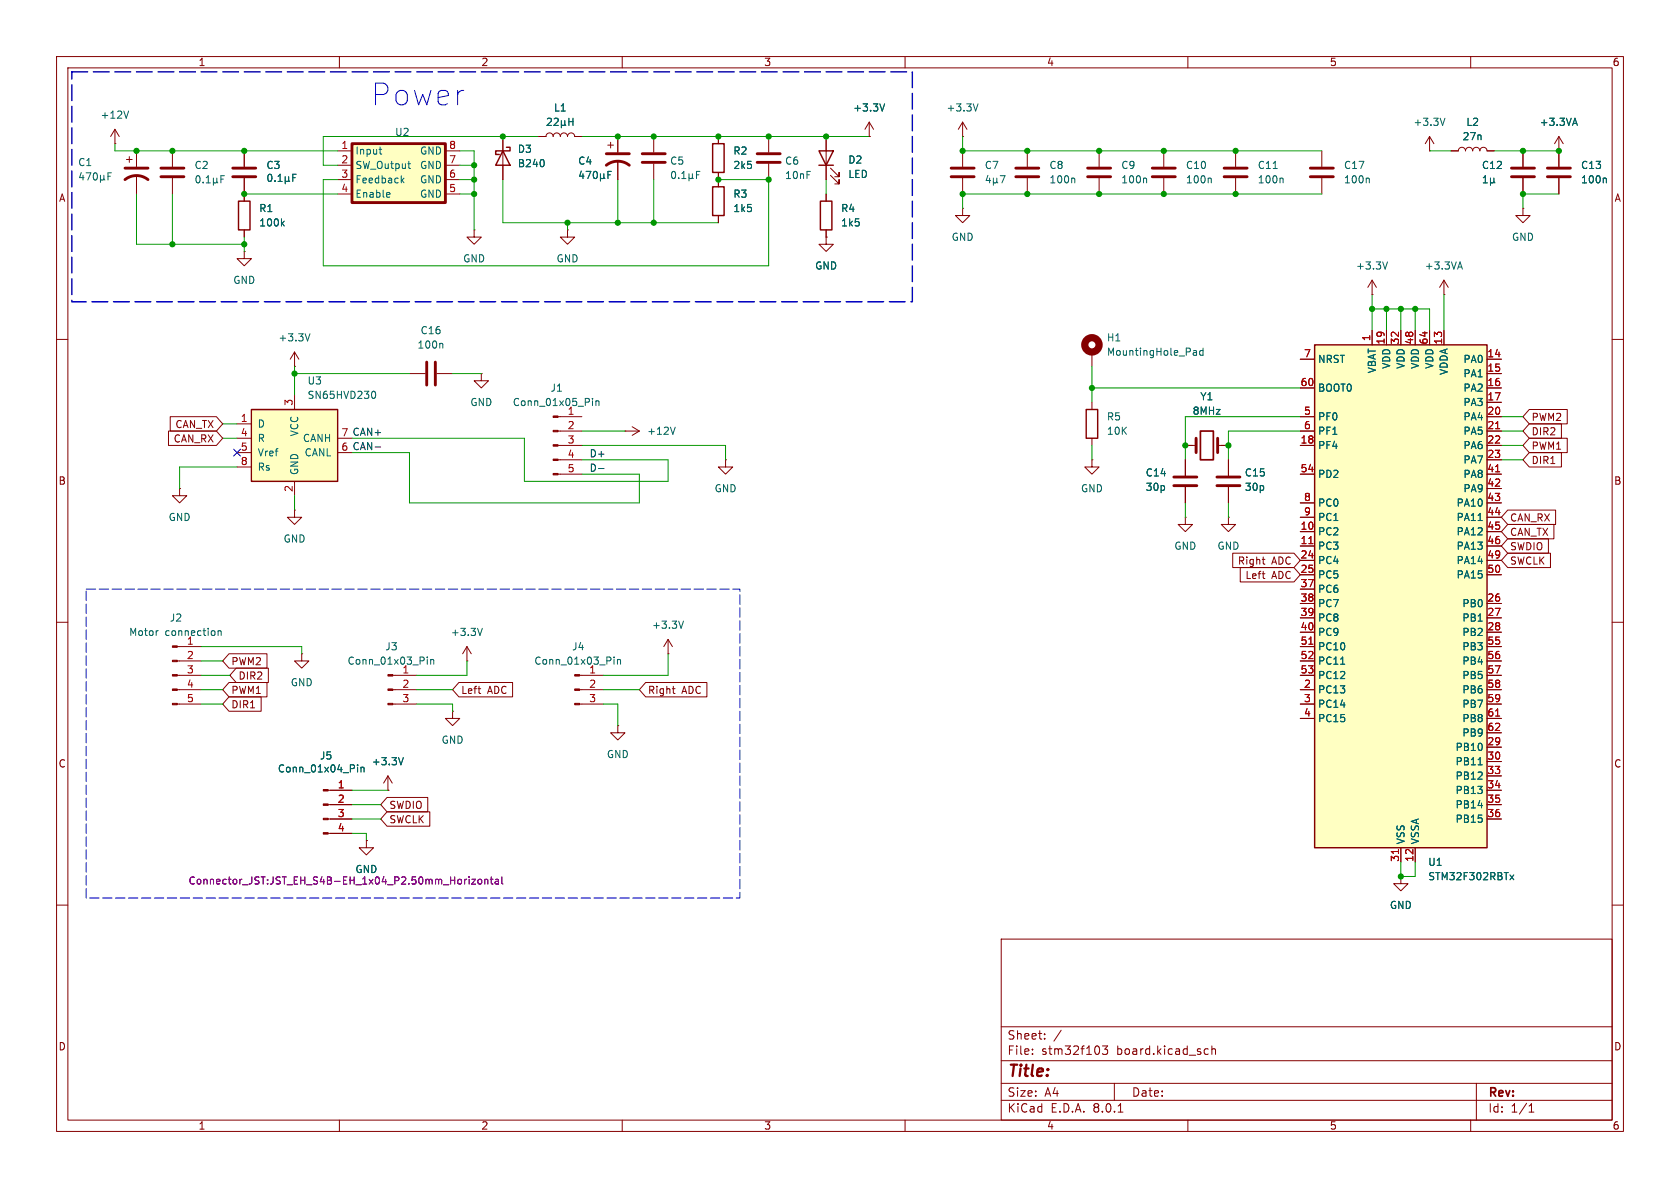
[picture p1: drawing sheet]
<svg xmlns="http://www.w3.org/2000/svg" width="297mm" height="210mm" viewBox="0 0 297 210" stroke-linecap="round" stroke-linejoin="round" font-family="sans-serif">
<g fill="none" stroke="#840000" stroke-width=".18">
<path d="M10 10h277v190h-277zM12 12h273v186h-273zM60 10v2M110 10v2M160 10v2M210 10v2M260 10v2M22.4 28.2h1M22.9 27.7v1M24.1 26.7v2.8M24.1 31v3.3M30.5 26.7v2.8"/>
<path d="M30.5 31.5v2.8M43.2 26.7v2.8M43.2 31.5v4.1M88.9 24.1v7.7M95.2 24.1h1.3a.64 .64 0 0 1 .7-.6 .64 .64 0 0 1 .6 .6 .64 .64 0 0 1 .6-.6 .64 .64 0 0 1 .7 .6 .64 .64 0 0 1 .6-.6 .64 .64 0 0 1 .6 .6 .64 .64 0 0 1 .7-.6 .64 .64 0 0 1 .6 .6h1.3M107.4 25.7h1.1M107.9 25.1v1.1M109.2 24.1v2.8M109.2 28.4v3.4M115.6 24.1v2.8M115.6 29v2.8M127 24.1v1.3"/>
<path d="M127 30.5v2.5M127 38.1v1.3M135.9 24.1v2.8M135.9 29v2.8M233.7 26.7v2.8M233.7 31.5v2.8M252.7 26.7h.1M252.7 24.1l-.7 1.3M252.7 24.1v2.6M252.7 24.1l.8 1.3M256.5 26.7h1.3a.64 .64 0 0 1 .6-.7 .64 .64 0 0 1 .7 .7 .64 .64 0 0 1 .6-.7 .64 .64 0 0 1 .6 .7 .64 .64 0 0 1 .7-.7 .64 .64 0 0 1 .6 .7 .64 .64 0 0 1 .7-.7 .64 .64 0 0 1 .6 .7h1.3M269.2 36.8v1.3h1.3l-1.3 1.3-1.2-1.3h1.2"/>
<path d="M269.2 36.8h.1M269.2 26.7v2.8M269.2 31.5v2.8M10 60h2M43.2 44.5v1.2h1.2l-1.2 1.3-1.3-1.3h1.3M43.2 44.5h.1M43.2 40.6v1.3M83.8 40.6v1.3h1.3l-1.3 1.3-1.3-1.3h1.3M83.8 40.6h.1M100.3 40.6v1.3h1.3l-1.3 1.3-1.2-1.3h1.2M100.3 40.6h.1M242.6 52.1h.1"/>
<path d="M242.6 49.5l-.8 1.3M242.6 49.5v2.6M242.6 49.5l.7 1.3M255.3 52.1h.1M255.3 49.5l-.8 1.3M255.3 49.5v2.6M255.3 49.5l.7 1.3M285 60h2M85.1 66v1.3h1.3l-1.3 1.3-1.3-1.3h1.3M85.1 66h.1M98.7 76.2h4.2M98.7 78.7h4.2"/>
<path d="M98.7 73.7h4.2M110.5 76.2h.1M110.5 76.2h2.5M111.8 75.4l1.2 .8M113 76.2l-1.2 .8M209.5 78.7h2M215.3 78.7h1.9M31.7 86.4v1.2h1.3l-1.3 1.3-1.2-1.3h1.2M31.7 86.4h.1M52.1 90.2v1.2h1.2l-1.2 1.3-1.3-1.3h1.3M52.1 90.2h.1M98.7 83.8h4.2"/>
<path d="M98.7 81.3h4.2M128.3 81.3v1.3h1.2l-1.2 1.2-1.3-1.2h1.3M128.3 81.3h.1M10 110h2M82.5 116.8h.1M82.5 114.3l-.7 1.3M82.5 114.3v2.5M82.5 114.3l.8 1.3M285 110h2M10 160h2M285 160h2M177 166h108v32h-108z"/>
<path d="M60 198v2M110 198v2M160 198v2M177 194.5h108M177 191.5h108M177 187.5h108M177 181.5h108M182.5 186.3v.1M182.5 185.5v.1M184.7 183.6v.1M184.7 182.8v.1M187.6 182.1l-1.3 2"/>
<path d="M194.9 184.9h.9l-.5 .6 .4 .1v.7l-.2 .1h-.4l-.2-.1M197 191.5v3M197.7 196.6h.8M210 198v2M213.2 185.4l.4 .1M213.6 186.3l-.4 .1M214.2 185.5l.3-.1 .3 .1 .1 .9M214.2 184.9v1.5M260 198v2M261 191.5v6.5M270.3 196.6h.9M270.3 195.5l.4-.4v1.5"/>
</g>
<g fill="none" stroke="#840000" stroke-width=".51">
<path d="M22.1 31.8a3.3 3.3 0 0 1 4.1 0M22.1 29.7h4.1M28.4 31.2h4.1M28.4 29.7h4.1M41.1 31.2h4.1M41.1 29.7h4.1M107.2 29.2a3.3 3.3 0 0 1 4.1 0M107.2 27.2h4.1M113.5 27.2h4.1M113.5 28.7h4.1M133.9 27.2h4M133.9 28.7h4"/>
<path d="M231.6 31.2h4.1M231.6 29.7h4.1M267.2 31.2h4.1M267.2 29.7h4.1M211.5 77.5v2.5M215.3 77.5v2.5"/>
</g>
<g fill="none" stroke="#006464" stroke-width=".18">
<path d="M14.4 30.5l-.3 .9h.8M14.7 31v.8M15.2 30.6h.9l-.6 1.2M16.6 30.7l.2-.1a.68 .68 0 0 1 .4 .6 .68 .68 0 0 1-.4 .6l-.2-.1-.1-.4zM17.8 31.6l.1 .2h.3l.2-.2M17.8 31v1.2M18.4 31.6l.1 .2M18.4 31v.6M19.1 31.2h.4M19.7 30.6h-.6v1.2M34.8 31.1h.1a.68 .68 0 0 1 .5 .6 .68 .68 0 0 1-.5 .6 .84 .84 0 0 1-.1-1.2zM35.9 32.2v.1"/>
<path d="M36.5 32.3h.7M36.5 31.4l.3-.3v1.2M37.7 32.1l.2 .2h.3l.1-.2M37.7 31.5v1.3M38.3 32.1l.2 .2M38.3 31.5v.6M39.1 31.7h.4M39.7 31.1h-.6v1.2M47.5 30.9l.1-.1a.68 .68 0 0 1 .5 .6 .68 .68 0 0 1-.5 .7l-.1-.1-.2-.4zM48.6 32v.1M49.2 32.1h.7M49.2 31.2l.3-.4v1.3"/>
<path d="M49.9 39.5l.3 .4M50.2 39.1l-.4 .5M50.4 31.9l.2 .2h.3l.1-.2M50.4 31.2v1.3M51 31.9l.2 .2M51 31.2v.7M51.8 31.4h.4M52.4 30.8h-.6v1.3M96.1 28.3l.1 .4-.1 .7M96.8 21l.4-.1 .3 .4-.8 .9h.8M98 21l.5-.1 .2 .4-.8 .9h.8M99.2 22l.2 .2h.3l.1-.2"/>
<path d="M99.2 21.3v1.3M99.8 22l.2 .2M99.8 21.3v.7M100.6 20.9v1.3M100.6 21.5h.7M101.3 20.9v1.3M102.8 30.2l-.3 .9h.7M103.1 30.7v.9M103.6 30.3h.9l-.6 1.3M105 30.4l.2-.1a.68 .68 0 0 1 .4 .6 .68 .68 0 0 1-.4 .7l-.2-.2-.1-.3zM106.1 31.4l.2 .2h.3l.2-.2M106.1 30.7v1.3"/>
<path d="M106.8 31.4l.1 .2M106.8 30.7v.7M107.5 30.9h.4M108.1 30.3h-.6v1.3M118.8 30.4l.2-.1a.68 .68 0 0 1 .5 .6 .68 .68 0 0 1-.5 .7l-.2-.2-.1-.3zM120 31.4v.2M120.5 31.6h.8M120.5 30.7l.4-.4v1.3M121.8 31.4l.2 .2h.2l.2-.2M121.8 30.7v1.3M122.4 31.4l.2 .2M122.4 30.7v.7"/>
<path d="M123.1 30.9h.5M123.7 30.3h-.6v1.3M241.9 31.5l.2 .2v.6M255.5 20.9l-.5 1.3M262.2 32.3h.8M262.2 31.4l.4-.3v1.2M263.5 32.1l.2 .2h.2l.2-.2M263.5 31.5v1.3M264.1 32.1l.2 .2M264.1 31.5v.6M245.3 46.3l-.4 1.3M257.8 47.2h.6"/>
<path d="M258.1 46.3l.4 1.3M104.7 70.4v.2M104.7 70.9v.8M105.3 70.9v.8M105.3 71l.2-.1h.3l.1 .8M119.4 75.5l-.5 1.3M85.3 111.1l-.5 1.2"/>
</g>
<g fill="#840000" stroke="#840000" stroke-width=".18">
<path d="M97.8 83.7h.9v.2h-.9z"/>
<path d="M97.8 81.2h.9v.2h-.9z"/>
<path d="M97.8 78.6h.9v.3h-.9z"/>
<path d="M97.8 76.1h.9v.2h-.9z"/>
<path d="M97.8 73.5h.9v.3h-.9z"/>
</g>
<path d="M42.2 35.6h2v5h-2zM88.9 26.7l1.3 2.5h-2.6zM89.5 26h.7v.7h-2.6v.6h.7M126 33h2v5.1h-2zM126 25.4h2v5.1h-2z" fill="none" stroke="#840000" stroke-width=".25"/>
<path d="M212.2 76.2h2.3v5.1h-2.3z" fill="none" stroke="#840000" stroke-width=".3"/>
<path d="M62.2 25.4h16.5v10.4h-16.5z" fill="#ffffc2"/>
<path d="M62.2 25.4h16.5v10.4h-16.5zM215.1 85.9h4.1M215.1 84.3h4.1" fill="none" stroke="#840000" stroke-width=".51"/>
<g fill="none" stroke="#840000" stroke-width=".18">
<path d="M59.7 26.7h2.5M59.7 29.2h2.5M59.7 31.8h2.5M59.7 34.3h2.5M78.7 26.7h2.6M78.7 29.2h2.6M78.7 31.8h2.6M78.7 34.3h2.6M52.1 64.8h.1M52.1 62.2l-.8 1.3M52.1 62.2v2.6M52.1 62.2l.7 1.3"/>
<path d="M217.2 81.3v2.8M217.2 86.1v2.8"/>
</g>
<path d="M67 26.4h.5M67.3 27.2h.2M68.8 34l.1 .3-.6 .1M68.9 34.8l-.1 .1M71.1 31.8l.3 .5M71.4 31.5l-.5 .5M72.1 28.9h.5M72.5 29.8h.1M54.8 59l-.4 1.3" fill="none" stroke="#006464" stroke-width=".18"/>
<path d="M44.4 72.4h15.3v12.7h-15.3z" fill="#ffffc2"/>
<path d="M44.4 72.4h15.3v12.7h-15.3zM192 72.4h2.1v5.1h-2.1z" fill="none" stroke="#840000" stroke-width=".25"/>
<g fill="none" stroke="#840000" stroke-width=".18">
<path d="M20.3 25.4h.1M20.3 22.9l-.7 1.2M20.3 22.9v2.5M20.3 22.9l.8 1.2M41.9 74.9h2.5M41.9 77.5h2.5M52.1 69.9v2.5M59.7 77.5h2.5M72.4 66h2.8M77.2 66h2.8M193 71.1v1.3M193 77.5v1.2"/>
<path d="M41.9 80h2.5M41.9 82.6h2.5M52.1 85.1v2.5M59.7 80h2.5M193 81.3v1.3h1.3l-1.3 1.2-1.2-1.2h1.2M193 81.3h.1M209.5 81.3v2.8M209.5 86.1v2.8M102.5 119.4h4.2M118.1 115.6h.1M118.1 113l-.8 1.3M118.1 113v2.6"/>
<path d="M118.1 113l.8 1.3M102.5 124.5h4.2M102.5 121.9h4.2M247.6 154.9v1.3h1.3l-1.3 1.3-1.2-1.3h1.2M247.6 154.9h.1"/>
</g>
<path d="M22.7 19.6l-.4 1.3M65.9 69.2h.1a.68 .68 0 0 1 .4 .6 .68 .68 0 0 1-.4 .6h-.1M78.1 60.7l.2 .2v.6M108.6 116.1v.2M108.6 116.6v.8M109.2 116.6v.8M109.2 116.7l.1-.1h.3l.1 .8M120.8 109.8l-.4 1.3" fill="none" stroke="#006464" stroke-width=".18"/>
<path d="M75.4 64v4.1M77 64v4.1M207.5 85.9h4.1M207.5 84.3h4.1" fill="none" stroke="#840000" stroke-width=".51"/>
<g fill="#840000" stroke="#840000" stroke-width=".18">
<path d="M101.6 124.3h.9v.3h-.9z"/>
<path d="M101.6 121.8h.9v.2h-.9z"/>
<path d="M101.6 119.3h.9v.2h-.9z"/>
</g>
<path d="M232.4 61h30.5v88.9h-30.5z" fill="#ffffc2"/>
<path d="M144.8 26.7h2.5l-1.3 2.5zM144.8 29.2h2.5M145 35.6h2.1v5h-2.1zM232.4 61h30.5v88.9h-30.5z" fill="none" stroke="#840000" stroke-width=".25"/>
<g fill="none" stroke="#840000" stroke-width=".18">
<path d="M43.2 26.7v2.8M43.2 31.5v4.1M88.9 24.1v2.6M88.9 29.2v2.6M95.2 24.1h1.3M101.6 24.1h1.3M109.2 24.1v2.8M109.2 28.4v3.4M127 24.1v1.3M127 30.5v2.5M127 38.1v1.3M146 24.1v7.7"/>
<path d="M146 34.3v1.3M146.8 31l1.5 1.5v-.7v.7h-.7M146.8 29.7l1.5 1.5v-.7v.7h-.7M153.7 24.1h.1M153.7 21.6l-.8 1.3M153.7 21.6v2.5M153.7 21.6l.7 1.3M170.2 24.1h.1M170.2 36.8v1.3h1.2l-1.2 1.3-1.3-1.3h1.3M170.2 36.8h.1M170.2 21.6l-.8 1.3M170.2 21.6v2.5"/>
<path d="M170.2 26.7v2.8M170.2 31.5v2.8M170.2 21.6l.7 1.3M181.6 26.7v2.8M181.6 31.5v2.8M194.3 26.7v2.8M194.3 31.5v2.8M205.7 26.7v2.8M205.7 31.5v2.8M218.4 26.7v2.8M218.4 31.5v2.8M256.5 26.7h1.3"/>
<path d="M262.9 26.7h1.3M269.2 26.7v2.8M269.2 31.5v2.8M275.6 26.7h.1M275.6 24.1v5.4M275.6 31.5v2.8M275.6 24.1l-.8 1.3M275.6 24.1l.8 1.3M43.2 40.6v1.3M146 41.9v1.3h1.3l-1.3 1.3-1.2-1.3h1.2M146 41.9h.1M146 40.6v1.3"/>
<path d="M242.6 58.4v2.6M245.1 58.4v2.6M247.6 58.4v2.6M250.2 58.4v2.6M252.7 58.4v2.6M255.3 58.4v2.6M29.8 76.2h8.5l1.1 1.3-1.1 1.2h-8.5zM30.1 73.7h8.2l1.1 1.2-1.1 1.3h-8.2zM193 62.2v2.6M209.5 78.7h1.3M215.9 78.7h1.3M229.9 63.5h2.5"/>
<path d="M229.9 68.6h2.5M229.9 78.7h2.5M229.9 73.7h2.5M229.9 76.2h2.5M262.9 63.5h2.5M262.9 66h2.5M262.9 68.6h2.5M262.9 71.1h2.5M262.9 78.7h2.5M262.9 73.7h2.5M262.9 76.2h2.5M270.4 74.9h5.6v2.6h-5.6l-1.2-1.3z"/>
<path d="M270.4 72.4h6.7v2.5h-6.7l-1.2-1.2zM270.4 77.5h6.7v2.5h-6.7l-1.2-1.3zM209.5 91.4v1.3h1.3l-1.3 1.3-1.2-1.3h1.2M209.5 91.4h.1M209.5 81.3v2.8M209.5 86.1v2.8M217.2 91.4v1.3h1.2l-1.2 1.3-1.3-1.3h1.3M217.2 91.4h.1M217.2 81.3v2.8M217.2 86.1v2.8M217.9 97.8h10.9l1.1 1.3-1.1 1.2h-10.9zM223.1 98.9h.5"/>
<path d="M223.4 99.7h.2M229.9 94h2.5M229.9 96.5h2.5M229.9 99.1h2.5M229.9 83.8h2.5M229.9 88.9h2.5M229.9 91.4h2.5M262.9 94h2.5M262.9 96.5h2.5M262.9 81.3h2.5M262.9 99.1h2.5M262.9 83.8h2.5"/>
<path d="M262.9 86.4h2.5M262.9 88.9h2.5M262.9 91.4h2.5M266.5 92.7h8.2v2.6h-8.2l-1.1-1.3zM266.5 95.2h7.2v2.6h-7.2l-1.1-1.3zM266.5 90.2h8.5v2.5h-8.5l-1.1-1.3zM266.5 97.8h7.6v2.5h-7.6l-1.1-1.2zM270.4 80h5.6v2.6h-5.6l-1.2-1.3zM31.3 114.3h4.3M31.3 116.8h4.3M31.3 119.4h4.3M40.5 115.6h6.7v2.5h-6.7l-1.1-1.3z"/>
<path d="M41.8 118.1h5.6v2.6h-5.6l-1.2-1.3zM53.3 115.6v1.2h1.3l-1.3 1.3-1.2-1.3h1.2M53.3 115.6h.1M69.4 119.4h4.3M219.3 100.3h9.5l1.1 1.3-1.1 1.3h-9.5zM223.1 101.4h.5M223.5 102.3h.1M229.9 101.6h2.5M229.9 106.7h2.5M229.9 109.2h2.5M229.9 111.8h2.5M229.9 104.1h2.5"/>
<path d="M229.9 114.3h2.5M229.9 116.8h2.5M229.9 119.4h2.5M262.9 101.6h2.5M262.9 106.7h2.5M262.9 109.2h2.5M262.9 111.8h2.5M262.9 114.3h2.5M262.9 116.8h2.5M262.9 119.4h2.5M31.3 121.9h4.3M31.3 124.5h4.3"/>
<path d="M40.5 120.6h6.7v2.6h-6.7l-1.1-1.3zM40.5 123.2h5.7v2.5h-5.7l-1.1-1.2zM58 139.7h4.2M68.6 139.7h.1M68.6 137.2l-.8 1.2M68.6 137.2v2.5M68.6 137.2l.7 1.2M69.4 121.9h4.3M69.4 124.5h4.3M80 125.7v1.3h1.3l-1.3 1.3-1.3-1.3h1.3M80 125.7h.1M81.1 120.6h9.5v2.6h-9.5l-1.1-1.3z"/>
<path d="M84.5 121.7h.5M84.9 122.6h.1M109.2 128.3v1.2h1.3l-1.3 1.3-1.3-1.3h1.3M109.2 128.3h.1M114.1 120.6h10.9v2.6h-10.9l-1.1-1.3zM118.9 121.7h.4M119.1 122.5l.2 .1M229.9 121.9h2.5M229.9 124.5h2.5M229.9 127h2.5M262.9 121.9h2.5M262.9 132.1h2.5"/>
<path d="M262.9 124.5h2.5M262.9 134.6h2.5M262.9 137.2h2.5M262.9 139.7h2.5M262.9 127h2.5M262.9 129.5h2.5M58 142.2h4.2M58 144.8h4.2M58 147.3h4.2M64.8 148.6v1.3h1.2l-1.2 1.2-1.3-1.2h1.3M64.8 148.6h.1M68.4 143.5h7.6v2.6h-7.6l-1.1-1.3z"/>
<path d="M68.4 141h7.2v2.5h-7.2l-1.1-1.3zM247.6 154.9h.1M247.6 149.9v2.5M250.2 149.9v2.5M262.9 142.2h2.5M262.9 144.8h2.5"/>
</g>
<path d="M264.4 75.8h.7M231.4 96.1h.7M264.4 83.4h.7M231.4 113.9h.7M264.4 126.6h.7M247.2 150.2v.7" fill="none" stroke="#a90000" stroke-width=".18"/>
<g fill="none" stroke="#006464" stroke-width=".18">
<path d="M156.4 18.4l-.4 1.2M172.9 18.4l-.4 1.2M47.5 30.9l.1-.1a.68 .68 0 0 1 .5 .6 .68 .68 0 0 1-.5 .7l-.1-.1-.2-.4zM48.6 32v.1M49.2 32.1h.7M49.2 31.2l.3-.4v1.3M49.9 39.5l.3 .4M50.2 39.1l-.4 .5M50.4 31.9l.2 .2h.3l.1-.2M50.4 31.2v1.3M51 31.9l.2 .2M51 31.2v.7"/>
<path d="M51.8 31.4h.4M52.4 30.8h-.6v1.3M96.1 28.3l.1 .4-.1 .7M96.8 21l.4-.1 .3 .4-.8 .9h.8M98 21l.5-.1 .2 .4-.8 .9h.8M99.2 22l.2 .2h.3l.1-.2M99.2 21.3v1.3M99.8 22l.2 .2M99.8 21.3v.7M100.6 20.9v1.3M100.6 21.5h.7M101.3 20.9v1.3"/>
<path d="M102.8 30.2l-.3 .9h.7M103.1 30.7v.9M103.6 30.3h.9l-.6 1.3M105 30.4l.2-.1a.68 .68 0 0 1 .4 .6 .68 .68 0 0 1-.4 .7l-.2-.2-.1-.3zM106.1 31.4l.2 .2h.3l.2-.2M106.1 30.7v1.3M106.8 31.4l.1 .2M106.8 30.7v.7M107.5 30.9h.4M108.1 30.3h-.6v1.3M174.6 31l-.3 .9h.8M174.9 31.5v.8"/>
<path d="M175.6 31.5v1.3M175.6 32.1l.2 .2h.2l.2-.2M176.2 32.1l.2 .2M176.2 31.5v.6M176.8 31.1h.9l-.6 1.2M189.8 31.5l.2 .2v.6M202.5 31.5l.2 .2v.6M214 31.5l.1 .2v.6M225.1 29.8h.7M226.7 31.5l.1 .2v.6M262.2 32.3h.8M262.2 31.4l.4-.3v1.2"/>
<path d="M263.5 32.1l.2 .2h.2l.2-.2M263.5 31.5v1.3M264.1 32.1l.2 .2M264.1 31.5v.6M278.1 21.8h.6M278.4 20.9l.5 1.3M283.8 31.5l.2 .2v.6M211.1 62h.3l.1 .1v.7M211.5 62.7l-.4 .1M211.5 62.3h-.4M212.7 62h-.4l-.2 .2 .1 .5h.5M212.7 61.5v1.3"/>
<path d="M261.3 92h.7M27.8 111.5h.2M38.6 111.6l.1-.1 .3 .1 .1 .7M38.6 111.5v.8M75.5 116.1v.2M75.5 116.6v.8M76.1 116.6v.8M76.1 116.7l.2-.1h.3l.1 .8M237 117.4h.7M63.2 135.2v.1M63.2 135.6v.9M63.8 135.6v.9"/>
<path d="M63.8 135.7l.2-.1 .3 .1 .1 .8M71.3 133.9l-.4 1.3M261.3 135.2h.7M266.9 154.7l.7 .8M267.6 154.7l-.7 .8"/>
</g>
<g fill="#840000" stroke="#840000" stroke-width=".18">
<path d="M57.1 147.2h.9v.2h-.9z"/>
<path d="M57.1 144.7h.9v.2h-.9z"/>
<path d="M57.1 142.1h.9v.3h-.9z"/>
<path d="M57.1 139.6h.9v.2h-.9z"/>
<path d="M68.6 124.3h.8v.3h-.8z"/>
<path d="M68.6 121.8h.8v.2h-.8z"/>
<path d="M68.6 119.3h.8v.2h-.8z"/>
<path d="M30.5 124.3h.8v.3h-.8z"/>
<path d="M30.5 121.8h.8v.2h-.8z"/>
<path d="M30.5 119.3h.8v.2h-.8z"/>
<path d="M30.5 116.7h.8v.3h-.8z"/>
<path d="M30.5 114.2h.8v.2h-.8z"/>
</g>
<path d="M82.9 155v.1M82.9 155.4v.9M83.4 155.4h.7l-.7 .9h.7M84.6 155.6l.1-.2 .4 .2 .1 .4-.2 .2-.3 .1-.1-.1zM85.7 155.6l.2-.2 .3 .1 .1 .8M85.7 155.4v.9M86.7 155.4h.5M86.9 155v1.1l.3 .2M87.6 155.5h.5v.8M88.1 155.7l-.4 .1-.2 .2 .2 .3 .4-.1M88.7 155v1.1l.2 .2" fill="none" stroke="#840084" stroke-width=".18"/>
<circle cx="193" cy="61" r="1.27" fill="none" stroke="#840000" stroke-width="1.3"/>
<path d="M168.1 31.2h4.1M168.1 29.7h4.1M179.6 31.2h4M179.6 29.7h4M192.3 31.2h4M192.3 29.7h4M203.7 31.2h4.1M203.7 29.7h4.1M216.4 31.2h4.1M216.4 29.7h4.1M273.6 31.2h4M273.6 29.7h4" fill="none" stroke="#840000" stroke-width=".51"/>
<path d="M66.3 79h1M105.8 82.8h1" fill="none" stroke="#0f0f0f" stroke-width=".18"/>
<path d="M12.7 12.7h148.6v40.6h-148.6z" fill="none" stroke="#0000c2" stroke-width=".25" stroke-dasharray="2.8 1"/>
<path d="M15.2 104.1h115.6v54.7h-115.6z" fill="none" stroke="#0000c2" stroke-width=".18" stroke-dasharray="1.7 .6"/>
<g fill="none" stroke="#009600" stroke-width=".18">
<path d="M20.3 25.4v1.3h39.4M24.1 34.3v8.9h19.1M30.5 34.3v8.9M43.2 34.3h16.5M59.7 31.8h-2.6v15.2h78.8v-15.2h-8.9M81.3 26.7h2.5v13.9M81.3 29.2h2.5M81.3 34.3h2.5M81.3 31.8h2.5M88.9 31.8v7.6h38.1M95.2 24.1h-38.1v5.1h2.6M100.3 39.4v1.2"/>
<path d="M102.9 24.1h50.8M109.2 31.8v7.6M115.6 31.8v7.6M146 31.8v2.5M170.2 24.1v2.6h63.5M233.7 34.3h-63.5v2.5M252.7 26.7h3.8M264.2 26.7h11.4M275.6 34.3h-6.4v2.5M43.2 41.9v2.6M242.6 54.6h10.1v3.8M242.6 52.1v6.3"/>
<path d="M245.1 54.6v3.8M247.6 54.6v3.8M250.2 54.6v3.8M255.3 52.1v6.3M39.4 77.5h2.5M39.4 74.9h2.5M52.1 66h20.3M52.1 64.8v5.1M62.2 77.5h30.5v7.6h25.4v-3.8h-15.2M80 66h5.1M102.9 78.7h25.4v2.6M102.9 76.2h7.6"/>
<path d="M193 68.6h36.9M193 64.8v6.3M193 78.7v2.6M229.9 73.7h-20.4v7.6M229.9 76.2h-12.7v5.1M265.4 78.7h3.8M265.4 73.7h3.8M265.4 76.2h3.8M41.9 82.6h-10.2v3.8M52.1 87.6v2.6M62.2 80h10.2v8.9h40.6v-5.1h-10.1M209.5 88.9v2.5"/>
<path d="M217.2 88.9v2.5M265.4 81.3h3.8M35.6 119.4h5M35.6 116.8h3.8M35.6 114.3h17.7v1.3M82.5 116.8v2.6h-8.8M118.1 115.6v3.8h-11.4M35.6 124.5h3.8M35.6 121.9h3.8M62.2 139.7h6.4M73.7 124.5h6.3v1.2M73.7 121.9h6.3"/>
<path d="M106.7 124.5h2.5v3.8M106.7 121.9h6.3M62.2 147.3h2.6v1.3M62.2 142.2h5.1M62.2 144.8h5.1M247.6 152.4v2.5h2.6v-2.5"/>
</g>
<path d="M41.3 79.4l1.2 1.2M42.5 79.4l-1.2 1.2" fill="none" stroke="#000084" stroke-width=".18"/>
<g fill="#009600" stroke="#009600" stroke-width=".18">
<circle cx="88.9" cy="24.1" r=".46"/>
<circle cx="43.2" cy="26.7" r=".46"/>
<circle cx="43.2" cy="34.3" r=".46"/>
<circle cx="83.8" cy="31.8" r=".46"/>
<circle cx="83.8" cy="29.2" r=".46"/>
<circle cx="24.1" cy="26.7" r=".46"/>
<circle cx="30.5" cy="26.7" r=".46"/>
<circle cx="52.1" cy="66" r=".46"/>
<circle cx="30.5" cy="43.2" r=".46"/>
<circle cx="43.2" cy="43.2" r=".46"/>
<circle cx="83.8" cy="34.3" r=".46"/>
<circle cx="100.3" cy="39.4" r=".46"/>
<circle cx="115.6" cy="39.4" r=".46"/>
<circle cx="109.2" cy="39.4" r=".46"/>
<circle cx="115.6" cy="24.1" r=".46"/>
<circle cx="109.2" cy="24.1" r=".46"/>
<circle cx="127" cy="24.1" r=".46"/>
<circle cx="127" cy="31.8" r=".46"/>
<circle cx="218.4" cy="26.7" r=".46"/>
<circle cx="205.7" cy="34.3" r=".46"/>
<circle cx="205.7" cy="26.7" r=".46"/>
<circle cx="135.9" cy="24.1" r=".46"/>
<circle cx="146" cy="24.1" r=".46"/>
<circle cx="193" cy="68.6" r=".46"/>
<circle cx="218.4" cy="34.3" r=".46"/>
<circle cx="170.2" cy="26.7" r=".46"/>
<circle cx="181.6" cy="26.7" r=".46"/>
<circle cx="194.3" cy="26.7" r=".46"/>
<circle cx="194.3" cy="34.3" r=".46"/>
<circle cx="170.2" cy="34.3" r=".46"/>
<circle cx="181.6" cy="34.3" r=".46"/>
<circle cx="135.9" cy="31.8" r=".46"/>
<circle cx="275.6" cy="26.7" r=".46"/>
<circle cx="245.1" cy="54.6" r=".46"/>
<circle cx="242.6" cy="54.6" r=".46"/>
<circle cx="269.2" cy="26.7" r=".46"/>
<circle cx="247.6" cy="54.6" r=".46"/>
<circle cx="250.2" cy="54.6" r=".46"/>
<circle cx="269.2" cy="34.3" r=".46"/>
<circle cx="209.5" cy="78.7" r=".46"/>
<circle cx="217.2" cy="78.7" r=".46"/>
<circle cx="247.6" cy="154.9" r=".46"/>
</g>
<text font-size="5.3" fill="#0000c2" x="65.6" y="18.9">Power</text>
<text font-size="2.8" fill="#840000" x="178" y="190.9">Title:</text>
<g font-size="2.1" fill="#840000">
<text x="178" y="184">Sheet:</text>
<text x="178" y="186.7">File:</text>
<text x="184.1" y="186.7">stm32f103</text>
<text x="197.5" y="186.7">board.kicad_sch</text>
<text x="178" y="196.9">KiCad</text>
<text x="178" y="194.1">Size:</text>
<text x="184.7" y="194.1">A4</text>
<text x="185.7" y="196.9">E.D.A.</text>
<text x="193.3" y="196.9">8.0.1</text>
<text x="200" y="194.1">Date:</text>
<text x="263" y="194.3">Rev:</text>
<text x="263" y="196.9">Id:</text>
<text x="267.1" y="196.9">1/1</text>
</g>
<g font-size="1.8" fill="#840000">
<text x="35" y="11.9">1</text>
<text x="85" y="11.9">2</text>
<text x="135" y="11.9">3</text>
<text x="185" y="11.9">4</text>
<text x="235" y="11.9">5</text>
<text x="285" y="11.9">6</text>
<text x="10.3" y="35.9">A</text>
<text x="285.3" y="35.9">A</text>
<text x="30.9" y="75.9">CAN_TX</text>
<text x="270.7" y="77.2">DIR2</text>
<text x="270.7" y="74.6">PWM2</text>
<text x="30.6" y="78.4">CAN_RX</text>
<text x="270.7" y="79.7">PWM1</text>
<text x="270.7" y="82.2">DIR1</text>
<text x="10.3" y="85.9">B</text>
<text x="285.3" y="85.9">B</text>
<text x="266.9" y="94.9">CAN_TX</text>
<text x="266.9" y="92.4">CAN_RX</text>
<text x="218.7" y="100">Right</text>
<text x="224.8" y="100">ADC</text>
<text x="266.9" y="97.5">SWDIO</text>
<text x="266.9" y="100">SWCLK</text>
<text x="220.1" y="102.6">Left</text>
<text x="224.8" y="102.6">ADC</text>
<text x="40.8" y="117.8">PWM2</text>
<text x="40.8" y="122.9">PWM1</text>
<text x="40.8" y="125.4">DIR1</text>
<text x="42.1" y="120.3">DIR2</text>
<text x="81.4" y="122.9">Left</text>
<text x="86.2" y="122.9">ADC</text>
<text x="114.5" y="122.9">Right</text>
<text x="120.5" y="122.9">ADC</text>
<text x="10.3" y="135.9">C</text>
<text x="285.3" y="135.9">C</text>
<text x="68.7" y="143.2">SWDIO</text>
<text x="68.7" y="145.7">SWCLK</text>
<text x="10.3" y="185.9">D</text>
<text x="285.3" y="185.9">D</text>
<text x="35" y="199.9">1</text>
<text x="85" y="199.9">2</text>
<text x="135" y="199.9">3</text>
<text x="185" y="199.9">4</text>
<text x="235" y="199.9">5</text>
<text x="285" y="199.9">6</text>
</g>
<g font-size="1.8" fill="#006464">
<text x="17.7" y="21.2">+12V</text>
<text x="97.8" y="19.9">L1</text>
<text x="150.7" y="19.9">+3.3V</text>
<text x="167.2" y="19.9">+3.3V</text>
<text x="249.8" y="22.5">+3.3V</text>
<text x="259.1" y="22.5">L2</text>
<text x="272.1" y="22.5">+3.3VA</text>
<text x="13.7" y="29.6">C1</text>
<text x="62.7" y="27.5">Input</text>
<text x="69.7" y="24.2">U2</text>
<text x="74.2" y="27.5">GND</text>
<text x="91.4" y="27.2">D3</text>
<text x="91.4" y="29.8">B240</text>
<text x="102.1" y="29.3">C4</text>
<text x="118.4" y="29.3">C5</text>
<text x="129.5" y="27.5">R2</text>
<text x="138.7" y="29.3">C6</text>
<text x="149.9" y="29.1">D2</text>
<text x="258.5" y="25">27n</text>
<text x="34.3" y="30.1">C2</text>
<text x="47" y="30.1">C3</text>
<text x="62.7" y="30.1">SW_Output</text>
<text x="62.7" y="32.6">Feedback</text>
<text x="62.7" y="35.2">Enable</text>
<text x="74.2" y="35.2">GND</text>
<text x="74.2" y="32.6">GND</text>
<text x="74.2" y="30.1">GND</text>
<text x="129.5" y="35.2">R3</text>
<text x="129.5" y="30.1">2k5</text>
<text x="138.7" y="31.9">10nF</text>
<text x="149.9" y="31.7">LED</text>
<text x="174" y="30.1">C7</text>
<text x="185.4" y="30.1">C8</text>
<text x="185.4" y="32.6">100n</text>
<text x="198.1" y="30.1">C9</text>
<text x="198.1" y="32.6">100n</text>
<text x="209.6" y="32.6">100n</text>
<text x="209.6" y="30.1">C10</text>
<text x="222.3" y="32.6">100n</text>
<text x="222.3" y="30.1">C11</text>
<text x="237.5" y="32.6">100n</text>
<text x="237.5" y="30.1">C17</text>
<text x="261.9" y="30.1">C12</text>
<text x="279.4" y="30.1">C13</text>
<text x="279.4" y="32.6">100n</text>
<text x="45.7" y="37.7">R1</text>
<text x="45.7" y="40.2">100k</text>
<text x="129.5" y="37.7">1k5</text>
<text x="148.6" y="37.7">R4</text>
<text x="148.6" y="40.2">1k5</text>
<text x="81.8" y="46.6">GND</text>
<text x="98.3" y="46.6">GND</text>
<text x="144" y="47.9">GND</text>
<text x="168.1" y="42.8">GND</text>
<text x="239.6" y="47.9">+3.3V</text>
<text x="251.8" y="47.9">+3.3VA</text>
<text x="267.2" y="42.8">GND</text>
<text x="41.1" y="50.4">GND</text>
<text x="74.3" y="59.3">C16</text>
<text x="49.1" y="60.6">+3.3V</text>
<text x="73.7" y="61.8">100n</text>
<text x="195.6" y="60.6">H1</text>
<text x="195.6" y="63.1">MountingHole_Pad</text>
<text x="232.9" y="64.4">NRST</text>
<text x="246" y="65.3" transform="rotate(-90 246 65.3)">VDD</text>
<text x="248.5" y="65.3" transform="rotate(-90 248.5 65.3)">VDD</text>
<text x="251.1" y="65.3" transform="rotate(-90 251.1 65.3)">VDD</text>
<text x="253.6" y="65.3" transform="rotate(-90 253.6 65.3)">VDD</text>
<text x="258.6" y="64.4">PA0</text>
<text x="54.3" y="68.2">U3</text>
<text x="54.3" y="70.7">SN65HVD230</text>
<text x="83.1" y="72">GND</text>
<text x="90.6" y="72">Conn_01x05_Pin</text>
<text x="97.2" y="69.4">J1</text>
<text x="212.1" y="71">Y1</text>
<text x="232.9" y="69.4">BOOT0</text>
<text x="243.4" y="66.1" transform="rotate(-90 243.4 66.1)">VBAT</text>
<text x="256.1" y="66.4" transform="rotate(-90 256.1 66.4)">VDDA</text>
<text x="258.6" y="66.9">PA1</text>
<text x="258.6" y="69.4">PA2</text>
<text x="258.6" y="72">PA3</text>
<text x="45.5" y="75.8">D</text>
<text x="52.9" y="77.2" transform="rotate(-90 52.9 77.2)">VCC</text>
<text x="100.3" y="73.4">1</text>
<text x="114.3" y="77.1">+12V</text>
<text x="195.6" y="74.5">R5</text>
<text x="195.6" y="77.1">10K</text>
<text x="210.7" y="73.5">8MHz</text>
<text x="232.9" y="74.5">PF0</text>
<text x="232.9" y="77.1">PF1</text>
<text x="258.6" y="74.5">PA4</text>
<text x="258.6" y="77.1">PA5</text>
<text x="45.5" y="78.3">R</text>
<text x="45.5" y="80.9">Vref</text>
<text x="45.5" y="83.4">Rs</text>
<text x="53.5" y="78.3">CANH</text>
<text x="53.8" y="80.9">CANL</text>
<text x="232.9" y="79.6">PF4</text>
<text x="258.6" y="79.6">PA6</text>
<text x="258.6" y="82.1">PA7</text>
<text x="52.9" y="84.1" transform="rotate(-90 52.9 84.1)">GND</text>
<text x="126.2" y="87.2">GND</text>
<text x="191" y="87.2">GND</text>
<text x="202.4" y="84.4">C14</text>
<text x="202.4" y="87">30p</text>
<text x="220" y="84.4">C15</text>
<text x="220" y="87">30p</text>
<text x="232.9" y="84.7">PD2</text>
<text x="232.9" y="89.8">PC0</text>
<text x="257.4" y="89.8">PA10</text>
<text x="258.6" y="84.7">PA8</text>
<text x="258.6" y="87.2">PA9</text>
<text x="29.7" y="92.3">GND</text>
<text x="232.9" y="94.8">PC2</text>
<text x="232.9" y="92.3">PC1</text>
<text x="257.4" y="92.3">PA11</text>
<text x="257.4" y="94.8">PA12</text>
<text x="50" y="96.1">GND</text>
<text x="207.5" y="97.4">GND</text>
<text x="215.1" y="97.4">GND</text>
<text x="232.9" y="97.4">PC3</text>
<text x="232.9" y="99.9">PC4</text>
<text x="257.4" y="97.4">PA13</text>
<text x="257.4" y="99.9">PA14</text>
<text x="232.9" y="102.5">PC5</text>
<text x="232.9" y="105">PC6</text>
<text x="232.9" y="107.5">PC7</text>
<text x="257.4" y="102.5">PA15</text>
<text x="258.4" y="107.5">PB0</text>
<text x="22.7" y="112.6">Motor</text>
<text x="29.2" y="112.6">connection</text>
<text x="29.9" y="110.1">J2</text>
<text x="79.6" y="112.6">+3.3V</text>
<text x="115.2" y="111.4">+3.3V</text>
<text x="232.9" y="110.1">PC8</text>
<text x="232.9" y="112.6">PC9</text>
<text x="258.4" y="110.1">PB1</text>
<text x="258.4" y="112.6">PB2</text>
<text x="32.9" y="114">1</text>
<text x="61.3" y="117.7">Conn_01x03_Pin</text>
<text x="68" y="115.2">J3</text>
<text x="71" y="119.1">1</text>
<text x="94.4" y="117.7">Conn_01x03_Pin</text>
<text x="101" y="115.2">J4</text>
<text x="104.1" y="119.1">1</text>
<text x="232.9" y="115.2">PC10</text>
<text x="232.9" y="117.7">PC11</text>
<text x="258.4" y="115.2">PB3</text>
<text x="258.4" y="117.7">PB4</text>
<text x="51.3" y="121.5">GND</text>
<text x="232.9" y="122.8">PC13</text>
<text x="232.9" y="125.3">PC14</text>
<text x="232.9" y="120.2">PC12</text>
<text x="258.4" y="120.2">PB5</text>
<text x="258.4" y="122.8">PB6</text>
<text x="258.4" y="125.3">PB7</text>
<text x="78" y="131.7">GND</text>
<text x="232.9" y="127.9">PC15</text>
<text x="258.4" y="127.9">PB8</text>
<text x="258.4" y="130.4">PB9</text>
<text x="49" y="136.8">Conn_01x04_Pin</text>
<text x="56.5" y="134.5">J5</text>
<text x="65.6" y="135.5">+3.3V</text>
<text x="107.2" y="134.2">GND</text>
<text x="257.2" y="132.9">PB10</text>
<text x="257.2" y="135.5">PB11</text>
<text x="257.2" y="138">PB12</text>
<text x="257.2" y="140.6">PB13</text>
<text x="257.2" y="143.1">PB14</text>
<text x="248.5" y="149.4" transform="rotate(-90 248.5 149.4)">VSS</text>
<text x="251.1" y="149.4" transform="rotate(-90 251.1 149.4)">VSSA</text>
<text x="257.2" y="145.6">PB15</text>
<text x="252.4" y="153.3">U1</text>
<text x="252.4" y="155.8">STM32F302RBTx</text>
<text x="245.6" y="160.9">GND</text>
</g>
<g font-size="1.8" fill="#a90000">
<text x="60.3" y="26.4">1</text>
<text x="60.3" y="29">2</text>
<text x="79.3" y="29">7</text>
<text x="79.3" y="26.4">8</text>
<text x="60.3" y="31.5">3</text>
<text x="60.3" y="34">4</text>
<text x="79.3" y="34">5</text>
<text x="79.3" y="31.5">6</text>
<text x="230.4" y="63.2">7</text>
<text x="242.3" y="60.4" transform="rotate(-90 242.3 60.4)">1</text>
<text x="244.9" y="61" transform="rotate(-90 244.9 61)">19</text>
<text x="247.4" y="61" transform="rotate(-90 247.4 61)">32</text>
<text x="249.9" y="61" transform="rotate(-90 249.9 61)">48</text>
<text x="252.5" y="61" transform="rotate(-90 252.5 61)">64</text>
<text x="255" y="61" transform="rotate(-90 255 61)">13</text>
<text x="262.8" y="63.2">14</text>
<text x="262.8" y="65.8">15</text>
<text x="51.8" y="71.8" transform="rotate(-90 51.8 71.8)">3</text>
<text x="229.8" y="68.3">60</text>
<text x="262.8" y="68.3">16</text>
<text x="262.8" y="70.9">17</text>
<text x="42.5" y="74.7">1</text>
<text x="42.5" y="77.2">4</text>
<text x="100.3" y="75.9">2</text>
<text x="230.4" y="73.4">5</text>
<text x="230.4" y="75.9">6</text>
<text x="262.8" y="73.4">20</text>
<text x="262.8" y="75.9">21</text>
<text x="42.5" y="79.8">5</text>
<text x="42.5" y="82.3">8</text>
<text x="100.3" y="78.5">3</text>
<text x="100.3" y="81">4</text>
<text x="100.3" y="83.6">5</text>
<text x="229.8" y="78.5">18</text>
<text x="229.8" y="83.6">54</text>
<text x="262.8" y="78.5">22</text>
<text x="262.8" y="81">23</text>
<text x="262.8" y="83.6">41</text>
<text x="51.8" y="87.1" transform="rotate(-90 51.8 87.1)">2</text>
<text x="230.4" y="88.6">8</text>
<text x="262.8" y="86.1">42</text>
<text x="262.8" y="88.6">43</text>
<text x="229.8" y="93.7">10</text>
<text x="230.4" y="91.2">9</text>
<text x="262.8" y="91.2">44</text>
<text x="262.8" y="93.7">45</text>
<text x="229.8" y="96.3">11</text>
<text x="229.8" y="98.8">24</text>
<text x="229.8" y="101.3">25</text>
<text x="262.8" y="96.3">46</text>
<text x="262.8" y="98.8">49</text>
<text x="262.8" y="101.3">50</text>
<text x="229.8" y="103.9">37</text>
<text x="229.8" y="106.4">38</text>
<text x="262.8" y="106.4">26</text>
<text x="229.8" y="109">39</text>
<text x="229.8" y="111.5">40</text>
<text x="262.8" y="109">27</text>
<text x="262.8" y="111.5">28</text>
<text x="32.9" y="116.6">2</text>
<text x="32.9" y="119.1">3</text>
<text x="229.8" y="114">51</text>
<text x="229.8" y="116.6">52</text>
<text x="229.8" y="119.1">53</text>
<text x="262.8" y="114">55</text>
<text x="262.8" y="116.6">56</text>
<text x="262.8" y="119.1">57</text>
<text x="32.9" y="121.7">4</text>
<text x="32.9" y="124.2">5</text>
<text x="71" y="121.7">2</text>
<text x="71" y="124.2">3</text>
<text x="104.1" y="121.7">2</text>
<text x="104.1" y="124.2">3</text>
<text x="230.4" y="121.7">2</text>
<text x="230.4" y="124.2">3</text>
<text x="262.8" y="121.7">58</text>
<text x="262.8" y="124.2">59</text>
<text x="230.4" y="126.7">4</text>
<text x="262.8" y="131.8">29</text>
<text x="262.8" y="126.7">61</text>
<text x="262.8" y="129.3">62</text>
<text x="262.8" y="134.4">30</text>
<text x="262.8" y="136.9">33</text>
<text x="59.6" y="139.4">1</text>
<text x="59.6" y="142">2</text>
<text x="262.8" y="139.4">34</text>
<text x="262.8" y="142">35</text>
<text x="59.6" y="144.5">3</text>
<text x="59.6" y="147.1">4</text>
<text x="262.8" y="144.5">36</text>
<text x="247.4" y="152.4" transform="rotate(-90 247.4 152.4)">31</text>
<text x="249.9" y="152.4" transform="rotate(-90 249.9 152.4)">12</text>
</g>
<g font-size="1.8" fill="#0f0f0f">
<text x="60.3" y="77.2">7 CAN+</text>
<text x="60.3" y="79.8">6 CAN-</text>
<text x="104.1" y="83.5">D-</text>
<text x="104.1" y="80.9">D+</text>
</g>
<g font-size="1.8" fill="#840084">
<text x="62.7" y="154.5">GND</text>
<text x="33.2" y="156.6">Connector_JST:JST_EH_S4B-EH_1x04_P2.50mm_Horizontal</text>
</g>
</svg>
